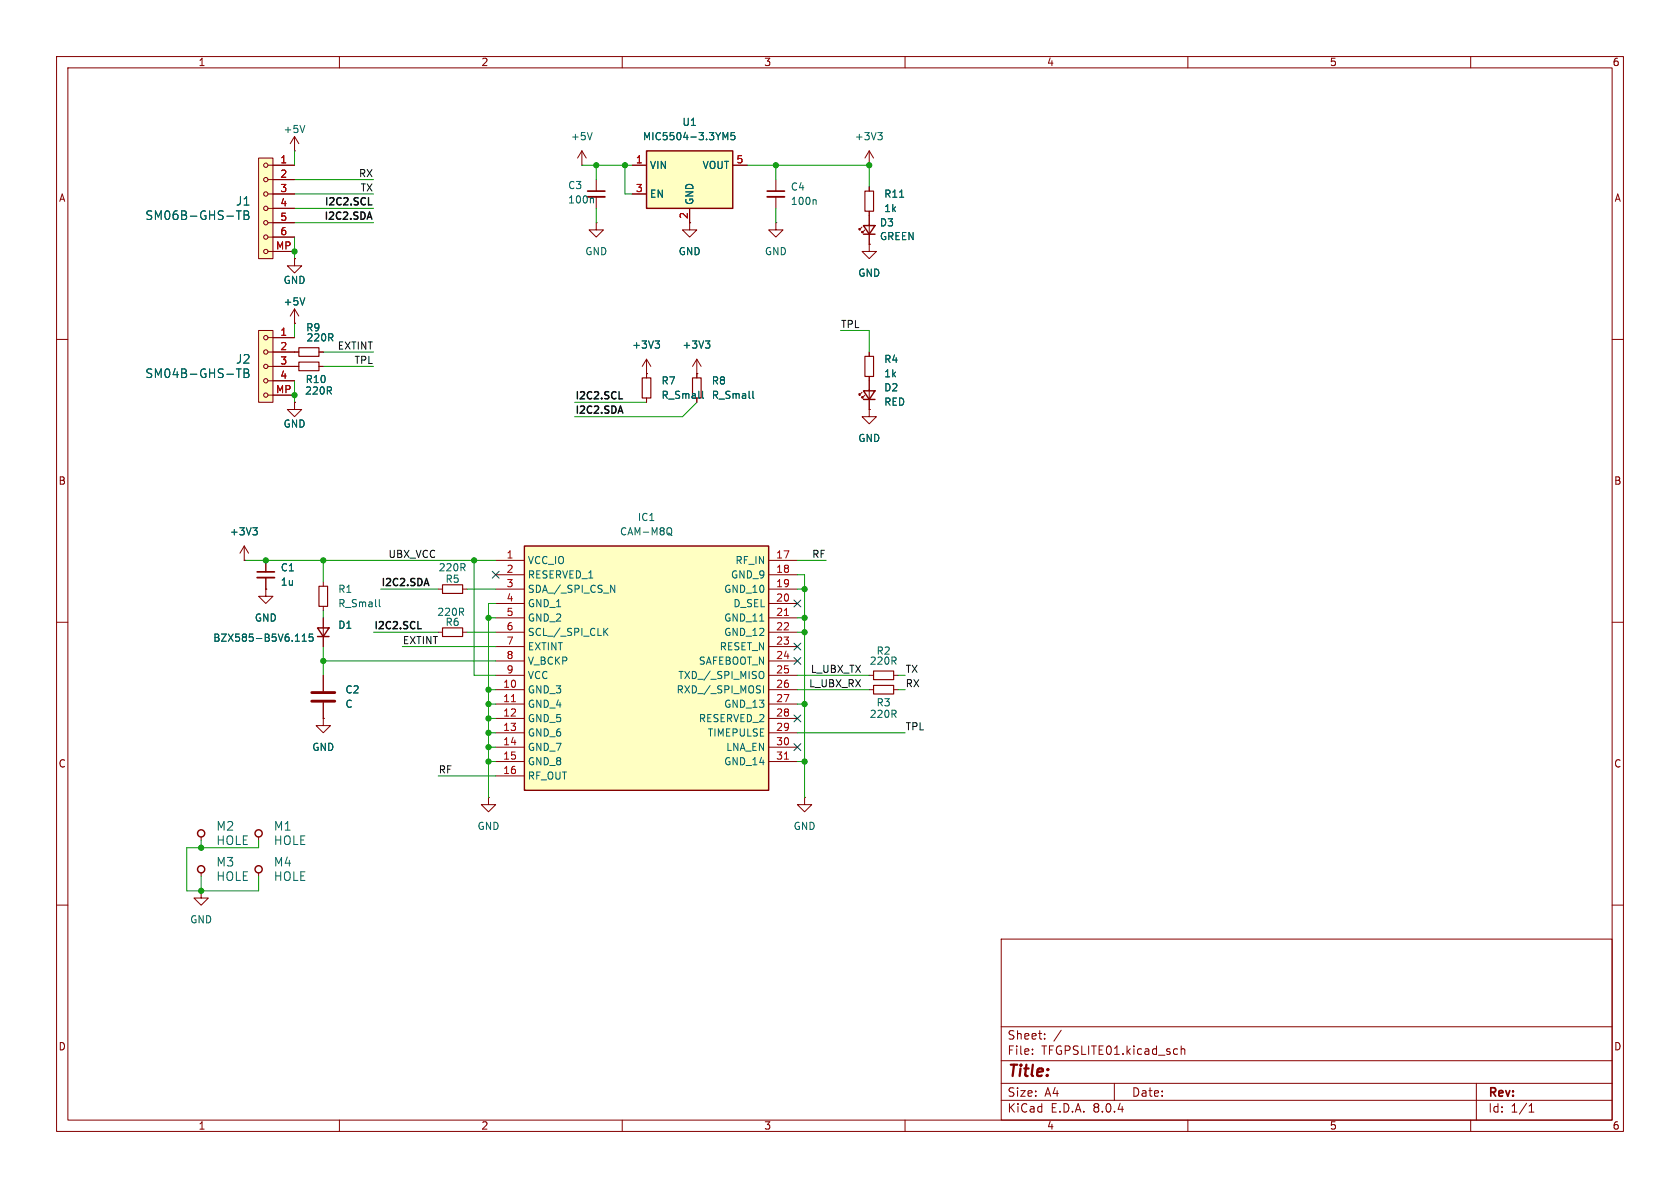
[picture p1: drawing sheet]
<svg xmlns="http://www.w3.org/2000/svg" width="297mm" height="210mm" viewBox="0 0 297 210" stroke-linecap="round" stroke-linejoin="round" font-family="sans-serif">
<g fill="none" stroke="#840000" stroke-width=".18">
<path d="M10 10h277v190h-277zM12 12h273v186h-273zM60 10v2M110 10v2M160 10v2M210 10v2M260 10v2M105.4 31.8v2M105.4 34.8v2M10 60h2M285 60h2M152.4 69.3l-.5 .6v-.3v.3h.2"/>
<path d="M152.9 69.9l-.5 .5v-.3v.3h.3M153.7 72.4v1.3h1.2l-1.2 1.2-1.3-1.2h1.3M153.7 72.4h.1M153.7 62.2v.8M153.7 66.5v5.9M47 99.1v2M10 110h2M47 104.1v1.3h1.3l-1.3 1.3-1.3-1.3h1.3M47 104.1h.1M47 102.1v2M57.1 109.2v5.1M285 110h2"/>
<path d="M10 160h2M45.7 154.3v.6M285 160h2M177 166h108v32h-108zM60 198v2M110 198v2M160 198v2M177 194.5h108M177 191.5h108M177 187.5h108M177 181.5h108M182.5 186.3v.1"/>
<path d="M182.5 185.5v.1M184.7 183.6v.1M184.7 182.8v.1M187.6 182.1l-1.3 2M197 191.5v3M208.8 184.9v1.5M208.8 185.5l.2-.1 .4 .1 .1 .9M210 198v2M260 198v2M261 191.5v6.5M270.3 196.6h.9M270.3 195.5l.4-.4v1.5"/>
</g>
<g fill="none" stroke="#840000" stroke-width=".25">
<path d="M152.7 69.1h2l-1 1.5zM152.7 70.6h2M56.1 111h2.1l-1.1 1.5zM56.1 112.5h2.1"/>
<circle cx="45.7" cy="153.7" r=".63"/>
</g>
<path d="M103.9 34.8h3M45.5 102.1h3" fill="none" stroke="#840000" stroke-width=".33"/>
<path d="M103.9 33.8h3M45.5 101.1h3" fill="none" stroke="#840000" stroke-width=".3"/>
<path d="M104.7 35l.2 .2v.7M52.2 113.4h.7M53.4 113.4h.8M53.4 112.4l.4-.3v1.3M55.3 112.1h-.6l-.1 .6 .2-.1h.4l.2 .2-.1 .4-.2 .2-.5-.2" fill="none" stroke="#006464" stroke-width=".18"/>
<path d="M152.9 63h1.5v3.5h-1.5z" fill="none" stroke="#840000" stroke-width=".2"/>
<path d="M114.3 26.7h15.2v10.1h-15.2z" fill="#ffffc2"/>
<path d="M114.3 26.7h15.2v10.1h-15.2z" fill="none" stroke="#840000" stroke-width=".25"/>
<path d="M111.8 29.2h2.5M111.8 34.3h2.5M121.9 36.8v2.6M129.5 29.2h2.6" fill="none" stroke="#840000" stroke-width=".18"/>
<path d="M127.8 23.4l.4 .9 .5-.9v1.3M129.9 23.4h-.6l-.1 .6 .2-.1 .4 .1 .1 .2v.4l-.2 .1-.5-.1" fill="none" stroke="#006464" stroke-width=".18"/>
<path d="M92.7 96.5h43.2v43.2h-43.2z" fill="#ffffc2"/>
<g fill="none" stroke="#840000" stroke-width=".25">
<path d="M92.7 96.5h43.2v43.2h-43.2z"/>
<circle cx="35.6" cy="153.7" r=".63"/>
<circle cx="35.6" cy="147.3" r=".63"/>
<circle cx="45.7" cy="147.3" r=".63"/>
</g>
<g fill="none" stroke="#840000" stroke-width=".18">
<path d="M153.7 33v.8M153.7 37.3v.8M43.2 99.1h.1M43.2 96.5l-.8 1.3M43.2 96.5v2.6M43.2 96.5l.7 1.3M87.6 99.1h5.1M135.9 99.1h5.1M87.6 101.6h5.1M87.6 104.1h5.1M87.6 106.7h5.1M87.6 109.2h5.1"/>
<path d="M87.6 111.8h5.1M87.6 114.3h5.1M87.6 116.8h5.1M87.6 119.4h5.1M135.9 101.6h5.1M135.9 104.1h5.1M135.9 106.7h5.1M135.9 109.2h5.1M135.9 111.8h5.1M135.9 114.3h5.1M135.9 116.8h5.1M135.9 119.4h5.1"/>
<path d="M153.7 119.4h.7M158 119.4h.7M57.1 127v1.3h1.3l-1.3 1.2-1.2-1.2h1.2M57.1 127h.1M87.6 121.9h5.1M87.6 124.5h5.1M87.6 127h5.1M87.6 129.5h5.1M87.6 132.1h5.1M87.6 134.6h5.1M87.6 137.2h5.1M135.9 121.9h5.1"/>
<path d="M135.9 124.5h5.1M135.9 127h5.1M135.9 129.5h5.1M135.9 132.1h5.1M135.9 134.6h5.1M153.7 121.9h.7M158 121.9h.7M35.6 157.5v1.3h1.2l-1.2 1.2-1.3-1.2h1.3M35.6 157.5h.1M35.6 148v.6M35.6 154.3v.6M45.7 148v.6"/>
<path d="M86.4 141v1.2h1.2l-1.2 1.3-1.3-1.3h1.3M86.4 141h.1M142.2 141v1.2h1.3l-1.3 1.3-1.2-1.3h1.2M142.2 141h.1"/>
</g>
<path d="M138.7 108.8h.7M90.4 124h.7M138.7 134.2h.7" fill="none" stroke="#a90000" stroke-width=".18"/>
<path d="M159 34.9h.8M44.7 93.3h.8l-.4 .5M45.2 93.8l.3 .2v.3l-.3 .3M118.2 93.3a.43 .43 0 0 1 .5 .4v.4l-.1 .4M118.4 94.3l.2 .2M118.6 94.5l.2 .2M118.6 94.5l-.4 .1M106.9 111.6l.6 .7M107.5 111.1l-.8 .7M108 103.4l.7 1.3v-1.3M134.5 118.7a.43 .43 0 0 1 .5 .4v.4a.43 .43 0 0 1-.5 .5M135 121.2v1.3" fill="none" stroke="#006464" stroke-width=".18"/>
<path d="M152.9 33.8h1.5v3.5h-1.5zM154.4 118.6h3.6v1.5h-3.6zM154.4 121.2h3.6v1.5h-3.6z" fill="none" stroke="#840000" stroke-width=".2"/>
<path d="M45.7 27.9h2.6v17.8h-2.6z" fill="#ffffc2"/>
<g fill="none" stroke="#840000" stroke-width=".18">
<path d="M45.7 27.9h2.6v17.8h-2.6zM47.4 39.4h4.7M47.4 36.8h4.7M47.4 34.3h4.7M47.4 31.8h4.7M47.4 29.2h4.7M52.1 26.7h.1M52.1 24.1v2.6M52.1 24.1l-.8 1.3M52.1 24.1l.7 1.3M47.4 44.5h4.7M47.4 41.9h4.7"/>
<path d="M52.1 57.2h.1M52.1 45.7v1.3h1.2l-1.2 1.3-1.3-1.3h1.3M52.1 45.7h.1M52.1 54.6l-.8 1.3M52.1 54.6v2.6M52.1 54.6l.7 1.3M52.1 71.1v1.3h1.2l-1.2 1.3-1.3-1.3h1.3M52.1 71.1h.1M52.1 62.2h.7M52.1 64.8h.7M56.4 62.2h.7M56.4 64.8h.7"/>
<circle cx="47" cy="29.2" r=".38"/>
<circle cx="47" cy="34.3" r=".38"/>
<circle cx="47" cy="31.8" r=".38"/>
<circle cx="47" cy="36.8" r=".38"/>
<circle cx="47" cy="39.4" r=".38"/>
<circle cx="47" cy="41.9" r=".38"/>
<circle cx="47" cy="44.5" r=".38"/>
</g>
<path d="M42.2 37.3v1.5M43.2 37.3v1.5h.5l.3-.3a.4 .4 0 0 0-.3-.5M43.2 38h.5M43.7 37.3l.3 .3-.1 .3-.2 .1M53.9 22.2l-.4 1.2M53.9 52.6l-.4 1.3" fill="none" stroke="#006464" stroke-width=".18"/>
<path d="M52.8 61.5h3.6v1.5h-3.6zM52.8 64h3.6v1.5h-3.6z" fill="none" stroke="#840000" stroke-width=".2"/>
<path d="M45.7 58.4h2.6v12.7h-2.6z" fill="#ffffc2"/>
<g fill="none" stroke="#840000" stroke-width=".18">
<path d="M48.3 29.2h3.8M48.3 31.8h3.8M48.3 34.3h3.8M48.3 36.8h3.8M48.3 39.4h3.8M102.9 29.2h.1M102.9 26.7l-.8 1.2M102.9 26.7v2.5M102.9 26.7l.7 1.2M105.4 39.4v1.2h1.3l-1.3 1.3-1.3-1.3h1.3M105.4 39.4h.1M111.8 29.2h2.5"/>
<path d="M111.8 34.3h2.5M121.9 36.8v3.8h1.3l-1.3 1.3-1.3-1.3h1.3M129.5 29.2h2.6M137.2 39.4v1.2h1.2l-1.2 1.3-1.3-1.3h1.3M137.2 39.4h.1M137.2 31.8v2M137.2 34.8v2M153.7 29.2h.1M153.7 26.7l-.8 1.2M153.7 26.7v2.5M153.7 33v.8M153.7 37.3v5.9"/>
<path d="M153.7 26.7l.7 1.2M45.7 58.4h2.6v12.7h-2.6zM47.4 59.7h4.7M48.3 41.9h3.8M48.3 44.5h3.8M52.1 57.2h.1M52.1 45.7h.1M152.4 40.1l-.5 .5v-.2v.2h.2M152.9 40.6l-.5 .5v-.2v.2h.3M153.7 43.2v1.3h1.2l-1.2 1.2-1.3-1.2h1.3M153.7 43.2h.1M47.4 69.9h4.7"/>
<path d="M47.4 67.3h4.7M47.4 64.8h5.4M47.4 62.2h5.4M52.1 71.1h.1M56.4 64.8h.7M56.4 62.2h.7M114.3 66h.1M114.3 63.5l-.8 1.3M114.3 63.5v3.3M114.3 70.4v.7M114.3 63.5l.8 1.3M123.2 66h.1"/>
<path d="M123.2 63.5v3.3M123.2 63.5l-.8 1.3M123.2 63.5l.8 1.3M153.7 72.4h.1M153.7 62.2v.8M153.7 66.5v2.6M153.7 70.6v1.8M43.2 99.1h.1M47 99.1v2M47 104.1h.1M47 102.1v2M57.1 102.9v.7"/>
<path d="M57.1 107.2v.8M57.1 109.2v1.8M57.1 112.5v1.8M57.1 119.4v2.8M77.5 111.8h.7M77.5 104.1h.7M81.8 111.8h.7M81.8 104.1h.7M57.1 127h.1M57.1 124.2v2.8"/>
<circle cx="47" cy="59.7" r=".38"/>
<circle cx="47" cy="67.3" r=".38"/>
<circle cx="47" cy="69.9" r=".38"/>
<circle cx="47" cy="62.2" r=".38"/>
<circle cx="47" cy="64.8" r=".38"/>
</g>
<g fill="none" stroke="#006464" stroke-width=".18">
<path d="M42.2 37.3v1.5M43.2 37.3v1.5h.5l.3-.3a.4 .4 0 0 0-.3-.5M43.2 38h.5M43.7 37.3l.3 .3-.1 .3-.2 .1M104.7 23.4l-.4 1.3M127.8 23.4l.4 .9 .5-.9v1.3M129.9 23.4h-.6l-.1 .6 .2-.1 .4 .1 .1 .2v.4l-.2 .1-.5-.1M144.1 35.3l.2 .2v.6M155.2 23.4h.8l-.5 .5M155.7 23.9l.3 .3v.3l-.3 .2M159 34.9h.8M53.9 52.6l-.4 1.3"/>
<path d="M42.2 65.2v1.5M43.2 65.2v1.5h.5l.3-.3a.4 .4 0 0 0-.3-.5M43.2 65.9h.5M43.7 65.2l.3 .3-.1 .3-.2 .1M115.8 60.3h.8l-.4 .5M116.4 60.8l.2 .2v.3l-.2 .2M124.2 69.2v1l.2 .2M124.7 60.3h.8l-.4 .5M125.2 60.8l.3 .2v.3l-.3 .2M133.1 69.2v1l.2 .2M44.7 93.3h.8l-.4 .5M45.2 93.8l.3 .2v.3l-.3 .3"/>
<path d="M52.2 113.4h.7M53.4 113.4h.8M53.4 112.4l.4-.3v1.3M55.3 112.1h-.6l-.1 .6 .2-.1h.4l.2 .2-.1 .4-.2 .2-.5-.2M67.1 106v1.1l.1 .2"/>
</g>
<path d="M135.6 34.8h3.1" fill="none" stroke="#840000" stroke-width=".33"/>
<path d="M135.6 33.8h3.1" fill="none" stroke="#840000" stroke-width=".3"/>
<path d="M113.5 66.8h1.6v3.6h-1.6zM122.4 66.8h1.6v3.6h-1.6zM56.4 103.6h1.5v3.6h-1.5zM78.2 111h3.6v1.5h-3.6zM78.2 103.4h3.6v1.5h-3.6z" fill="none" stroke="#840000" stroke-width=".2"/>
<path d="M55.1 124h4.1M55.1 122.4h4.1" fill="none" stroke="#840000" stroke-width=".51"/>
<path d="M152.7 39.9h2l-1 1.5zM152.7 41.4h2" fill="none" stroke="#840000" stroke-width=".25"/>
<path d="M65 38.4h.6M65.1 36.2h.7M65.3 37.5l.5 1.3M109.4 70.5h.7M73.9 111.1h.6" fill="none" stroke="#0f0f0f" stroke-width=".25"/>
<g fill="none" stroke="#009600" stroke-width=".18">
<path d="M52.1 34.3h13.9M52.1 26.7v2.5M52.1 31.8h13.9M52.1 39.4h13.9M52.1 36.8h13.9M102.9 29.2h8.9M105.4 29.2v2.6M105.4 36.8v2.6M110.5 29.2v5.1h1.3M132.1 29.2h21.6v3.8M137.2 29.2v2.6M137.2 36.8v2.6"/>
<path d="M52.1 41.9v3.8M52.1 57.2v2.5M148.6 58.4h5.1v3.8M52.1 67.3v3.8M57.1 62.2h8.9M57.1 64.8h8.9M101.6 71.1h12.7M123.2 71.1l-2.6 2.6h-19M43.2 99.1h44.4M57.1 99.1v3.8M83.8 99.1v20.3h3.8M141 99.1h5"/>
<path d="M57.1 108v1.2M57.1 114.3v5.1M57.1 116.8h30.5M66 111.8h11.5M67.3 104.1h10.2M71.1 114.3h16.5M82.5 104.1h5.1M82.5 111.8h5.1M86.4 109.2h1.2M87.6 106.7h-1.2v34.3M141 104.1h1.2M141 101.6h1.2v39.4"/>
<path d="M141 109.2h1.2M141 111.8h1.2M141 119.4h12.7M158.7 119.4h1.3M77.5 137.2h10.1M86.4 127h1.2M86.4 132.1h1.2M86.4 134.6h1.2M86.4 129.5h1.2M86.4 121.9h1.2M86.4 124.5h1.2M141 134.6h1.2"/>
<path d="M141 129.5h19M141 121.9h12.7M141 124.5h1.2M158.7 121.9h1.3M35.6 148.6v1.3M35.6 154.9v2.6M45.7 148.6v1.3h-12.7v7.6h12.7v-2.6"/>
</g>
<path d="M87 101l1.2 1.2M88.2 101l-1.2 1.2M140.4 113.7l1.2 1.2M140.4 106.1l1.2 1.2M140.4 116.2l1.2 1.2M141.6 113.7l-1.2 1.2M141.6 106.1l-1.2 1.2M141.6 116.2l-1.2 1.2M140.4 126.4l1.2 1.2M140.4 131.5l1.2 1.2M141.6 126.4l-1.2 1.2M141.6 131.5l-1.2 1.2" fill="none" stroke="#000084" stroke-width=".18"/>
<g fill="#009600" stroke="#009600" stroke-width=".18">
<circle cx="86.4" cy="121.9" r=".46"/>
<circle cx="86.4" cy="109.2" r=".46"/>
<circle cx="83.8" cy="99.1" r=".46"/>
<circle cx="57.1" cy="116.8" r=".46"/>
<circle cx="86.4" cy="124.5" r=".46"/>
<circle cx="142.2" cy="111.8" r=".46"/>
<circle cx="142.2" cy="104.1" r=".46"/>
<circle cx="142.2" cy="134.6" r=".46"/>
<circle cx="142.2" cy="109.2" r=".46"/>
<circle cx="142.2" cy="124.5" r=".46"/>
<circle cx="47" cy="99.1" r=".46"/>
<circle cx="57.1" cy="99.1" r=".46"/>
<circle cx="52.1" cy="44.5" r=".46"/>
<circle cx="52.1" cy="69.9" r=".46"/>
<circle cx="86.4" cy="132.1" r=".46"/>
<circle cx="35.6" cy="149.9" r=".46"/>
<circle cx="86.4" cy="127" r=".46"/>
<circle cx="86.4" cy="129.5" r=".46"/>
<circle cx="35.6" cy="157.5" r=".46"/>
<circle cx="86.4" cy="134.6" r=".46"/>
<circle cx="110.5" cy="29.2" r=".46"/>
<circle cx="105.4" cy="29.2" r=".46"/>
<circle cx="153.7" cy="29.2" r=".46"/>
<circle cx="137.2" cy="29.2" r=".46"/>
</g>
<text font-size="2.8" fill="#840000" x="178" y="190.9">Title:</text>
<g font-size="2.1" fill="#006464">
<text x="25.6" y="39.1">SM06B-GHS-TB</text>
<text x="41.6" y="36.6">J1</text>
<text x="41.6" y="64.5">J2</text>
<text x="25.6" y="67">SM04B-GHS-TB</text>
<text x="38.2" y="147">M2</text>
<text x="38.2" y="149.6">HOLE</text>
<text x="48.3" y="147">M1</text>
<text x="48.3" y="149.6">HOLE</text>
<text x="38.2" y="153.4">M3</text>
<text x="38.2" y="155.9">HOLE</text>
<text x="48.3" y="153.4">M4</text>
<text x="48.3" y="155.9">HOLE</text>
</g>
<g font-size="2.1" fill="#840000">
<text x="178" y="184">Sheet:</text>
<text x="178" y="186.7">File:</text>
<text x="184.1" y="186.7">TFGPSLITE01.kicad_sch</text>
<text x="178" y="196.9">KiCad</text>
<text x="178" y="194.1">Size:</text>
<text x="184.7" y="194.1">A4</text>
<text x="185.7" y="196.9">E.D.A.</text>
<text x="193.3" y="196.9">8.0.4</text>
<text x="200" y="194.1">Date:</text>
<text x="263" y="194.3">Rev:</text>
<text x="263" y="196.9">Id:</text>
<text x="267.1" y="196.9">1/1</text>
</g>
<g font-size="1.8" fill="#840000">
<text x="35" y="11.9">1</text>
<text x="85" y="11.9">2</text>
<text x="135" y="11.9">3</text>
<text x="185" y="11.9">4</text>
<text x="235" y="11.9">5</text>
<text x="285" y="11.9">6</text>
<text x="10.3" y="35.9">A</text>
<text x="285.3" y="35.9">A</text>
<text x="121.7" y="38.8" transform="rotate(-90 121.7 38.8)">2</text>
<text x="116.8" y="70.7">R_Small</text>
<text x="10.3" y="85.9">B</text>
<text x="285.3" y="85.9">B</text>
<text x="10.3" y="135.9">C</text>
<text x="285.3" y="135.9">C</text>
<text x="10.3" y="185.9">D</text>
<text x="285.3" y="185.9">D</text>
<text x="35" y="199.9">1</text>
<text x="85" y="199.9">2</text>
<text x="135" y="199.9">3</text>
<text x="185" y="199.9">4</text>
<text x="235" y="199.9">5</text>
<text x="285" y="199.9">6</text>
</g>
<g font-size="1.8" fill="#006464">
<text x="50" y="23.7">+5V</text>
<text x="120.5" y="22.5">U1</text>
<text x="100.8" y="25">+5V</text>
<text x="113.6" y="25">MIC5504-3.3YM5</text>
<text x="151" y="25">+3V3</text>
<text x="100.3" y="33.6">C3</text>
<text x="114.8" y="30.1">VIN</text>
<text x="114.8" y="35.2">EN</text>
<text x="124.1" y="30.1">VOUT</text>
<text x="139.7" y="33.9">C4</text>
<text x="156.2" y="35.2">R11</text>
<text x="100.3" y="36.2">100n</text>
<text x="122.8" y="36.3" transform="rotate(-90 122.8 36.3)">GND</text>
<text x="139.7" y="36.4">100n</text>
<text x="155.5" y="40.2">D3</text>
<text x="156.2" y="37.7">1k</text>
<text x="103.4" y="45.3">GND</text>
<text x="119.9" y="45.3">GND</text>
<text x="135.1" y="45.3">GND</text>
<text x="155.5" y="42.7">GREEN</text>
<text x="50" y="50.4">GND</text>
<text x="151.6" y="49.1">GND</text>
<text x="50" y="54.2">+5V</text>
<text x="54" y="58.8">R9</text>
<text x="54.1" y="60.6">220R</text>
<text x="111.7" y="61.8">+3V3</text>
<text x="120.5" y="61.8">+3V3</text>
<text x="156.2" y="64.4">R4</text>
<text x="53.8" y="70">220R</text>
<text x="53.9" y="67.9">R10</text>
<text x="116.8" y="68.2">R7</text>
<text x="125.7" y="68.2">R8</text>
<text x="125.7" y="70.7">R_Small</text>
<text x="156.2" y="69.4">D2</text>
<text x="156.2" y="71.9">RED</text>
<text x="156.2" y="66.9">1k</text>
<text x="50" y="75.8">GND</text>
<text x="151.6" y="78.3">GND</text>
<text x="40.5" y="94.8">+3V3</text>
<text x="109.5" y="94.8">CAM-M8Q</text>
<text x="112.7" y="92.3">IC1</text>
<text x="49.5" y="101.2">C1</text>
<text x="77.5" y="101.2">220R</text>
<text x="93.2" y="99.9">VCC_IO</text>
<text x="129.9" y="99.9">RF_IN</text>
<text x="49.5" y="103.7">1u</text>
<text x="59.7" y="105">R1</text>
<text x="59.7" y="107.5">R_Small</text>
<text x="78.7" y="103.2">R5</text>
<text x="93.2" y="102.5">RESERVED_1</text>
<text x="93.2" y="105">SDA_/_SPI_CS_N</text>
<text x="93.2" y="107.5">GND_1</text>
<text x="127.9" y="105">GND_10</text>
<text x="129.1" y="102.5">GND_9</text>
<text x="129.6" y="107.5">D_SEL</text>
<text x="37.6" y="113.6">BZX585-B5V6.115</text>
<text x="45" y="110.1">GND</text>
<text x="59.7" y="111.4">D1</text>
<text x="77.2" y="109.1">220R</text>
<text x="78.7" y="110.8">R6</text>
<text x="93.2" y="110.1">GND_2</text>
<text x="93.2" y="112.6">SCL_/_SPI_CLK</text>
<text x="127.9" y="110.1">GND_11</text>
<text x="127.9" y="112.6">GND_12</text>
<text x="93.2" y="115.2">EXTINT</text>
<text x="93.2" y="117.7">V_BCKP</text>
<text x="123.4" y="117.7">SAFEBOOT_N</text>
<text x="127.1" y="115.2">RESET_N</text>
<text x="153.7" y="117.7">220R</text>
<text x="154.9" y="115.9">R2</text>
<text x="61" y="122.8">C2</text>
<text x="61" y="125.3">C</text>
<text x="93.2" y="122.8">GND_3</text>
<text x="93.2" y="125.3">GND_4</text>
<text x="93.2" y="120.2">VCC</text>
<text x="119.5" y="122.8">RXD_/_SPI_MOSI</text>
<text x="119.8" y="120.2">TXD_/_SPI_MISO</text>
<text x="127.9" y="125.3">GND_13</text>
<text x="154.9" y="125.1">R3</text>
<text x="93.2" y="127.9">GND_5</text>
<text x="93.2" y="130.4">GND_6</text>
<text x="123.4" y="127.9">RESERVED_2</text>
<text x="125" y="130.4">TIMEPULSE</text>
<text x="153.7" y="127.1">220R</text>
<text x="55.1" y="132.9">GND</text>
<text x="93.2" y="132.9">GND_7</text>
<text x="93.2" y="135.5">GND_8</text>
<text x="127.9" y="135.5">GND_14</text>
<text x="128.3" y="132.9">LNA_EN</text>
<text x="93.2" y="138">RF_OUT</text>
<text x="84.3" y="146.9">GND</text>
<text x="140.2" y="146.9">GND</text>
<text x="33.5" y="163.4">GND</text>
</g>
<g font-size="1.8" fill="#a90000">
<text x="49.5" y="29">1</text>
<text x="112.3" y="29">1</text>
<text x="130.1" y="29">5</text>
<text x="49.5" y="31.5">2</text>
<text x="49.5" y="34">3</text>
<text x="112.3" y="34">3</text>
<text x="49.5" y="36.6">4</text>
<text x="49.5" y="39.1">5</text>
<text x="49.5" y="41.7">6</text>
<text x="48.7" y="44.2">MP</text>
<text x="49.5" y="59.4">1</text>
<text x="49.5" y="62">2</text>
<text x="49.5" y="64.5">3</text>
<text x="48.7" y="69.6">MP</text>
<text x="49.5" y="67.1">4</text>
<text x="89.5" y="98.8">1</text>
<text x="89.5" y="101.3">2</text>
<text x="137.1" y="98.8">17</text>
<text x="137.1" y="101.3">18</text>
<text x="89.5" y="103.9">3</text>
<text x="89.5" y="106.4">4</text>
<text x="137.1" y="103.9">19</text>
<text x="137.1" y="106.4">20</text>
<text x="89.5" y="109">5</text>
<text x="89.5" y="111.5">6</text>
<text x="137.1" y="109">21</text>
<text x="137.1" y="111.5">22</text>
<text x="89.5" y="114">7</text>
<text x="89.5" y="116.6">8</text>
<text x="89.5" y="119.1">9</text>
<text x="137.1" y="114">23</text>
<text x="137.1" y="116.6">24</text>
<text x="137.1" y="119.1">25</text>
<text x="88.9" y="121.7">10</text>
<text x="88.9" y="124.2">11</text>
<text x="137.1" y="121.7">26</text>
<text x="137.1" y="124.2">27</text>
<text x="88.9" y="126.7">12</text>
<text x="88.9" y="129.3">13</text>
<text x="88.9" y="131.8">14</text>
<text x="137.1" y="126.7">28</text>
<text x="137.1" y="129.3">29</text>
<text x="137.1" y="131.8">30</text>
<text x="88.9" y="134.4">15</text>
<text x="88.9" y="136.9">16</text>
<text x="137.1" y="134.4">31</text>
</g>
<g font-size="1.8" fill="#0f0f0f">
<text x="63.4" y="31.4">RX</text>
<text x="63.7" y="33.9">TX</text>
<text x="57.1" y="38.9">I2C2.SDA</text>
<text x="57.1" y="36.4">I2C2.SCL</text>
<text x="148.6" y="58.1">TPL</text>
<text x="59.6" y="61.9">EXTINT</text>
<text x="62.6" y="64.4">TPL</text>
<text x="101.6" y="70.7">I2C2.SCL</text>
<text x="101.6" y="73.2">I2C2.SDA</text>
<text x="68.6" y="98.7">UBX_VCC</text>
<text x="143.5" y="98.7">RF</text>
<text x="67.3" y="103.7">I2C2.SDA</text>
<text x="66" y="111.3">I2C2.SCL</text>
<text x="71.1" y="114">EXTINT</text>
<text x="143.2" y="119">L_UBX_TX</text>
<text x="160" y="119">TX</text>
<text x="142.9" y="121.6">L_UBX_RX</text>
<text x="160" y="121.6">RX</text>
<text x="160" y="129.2">TPL</text>
<text x="77.5" y="136.8">RF</text>
</g>
</svg>
